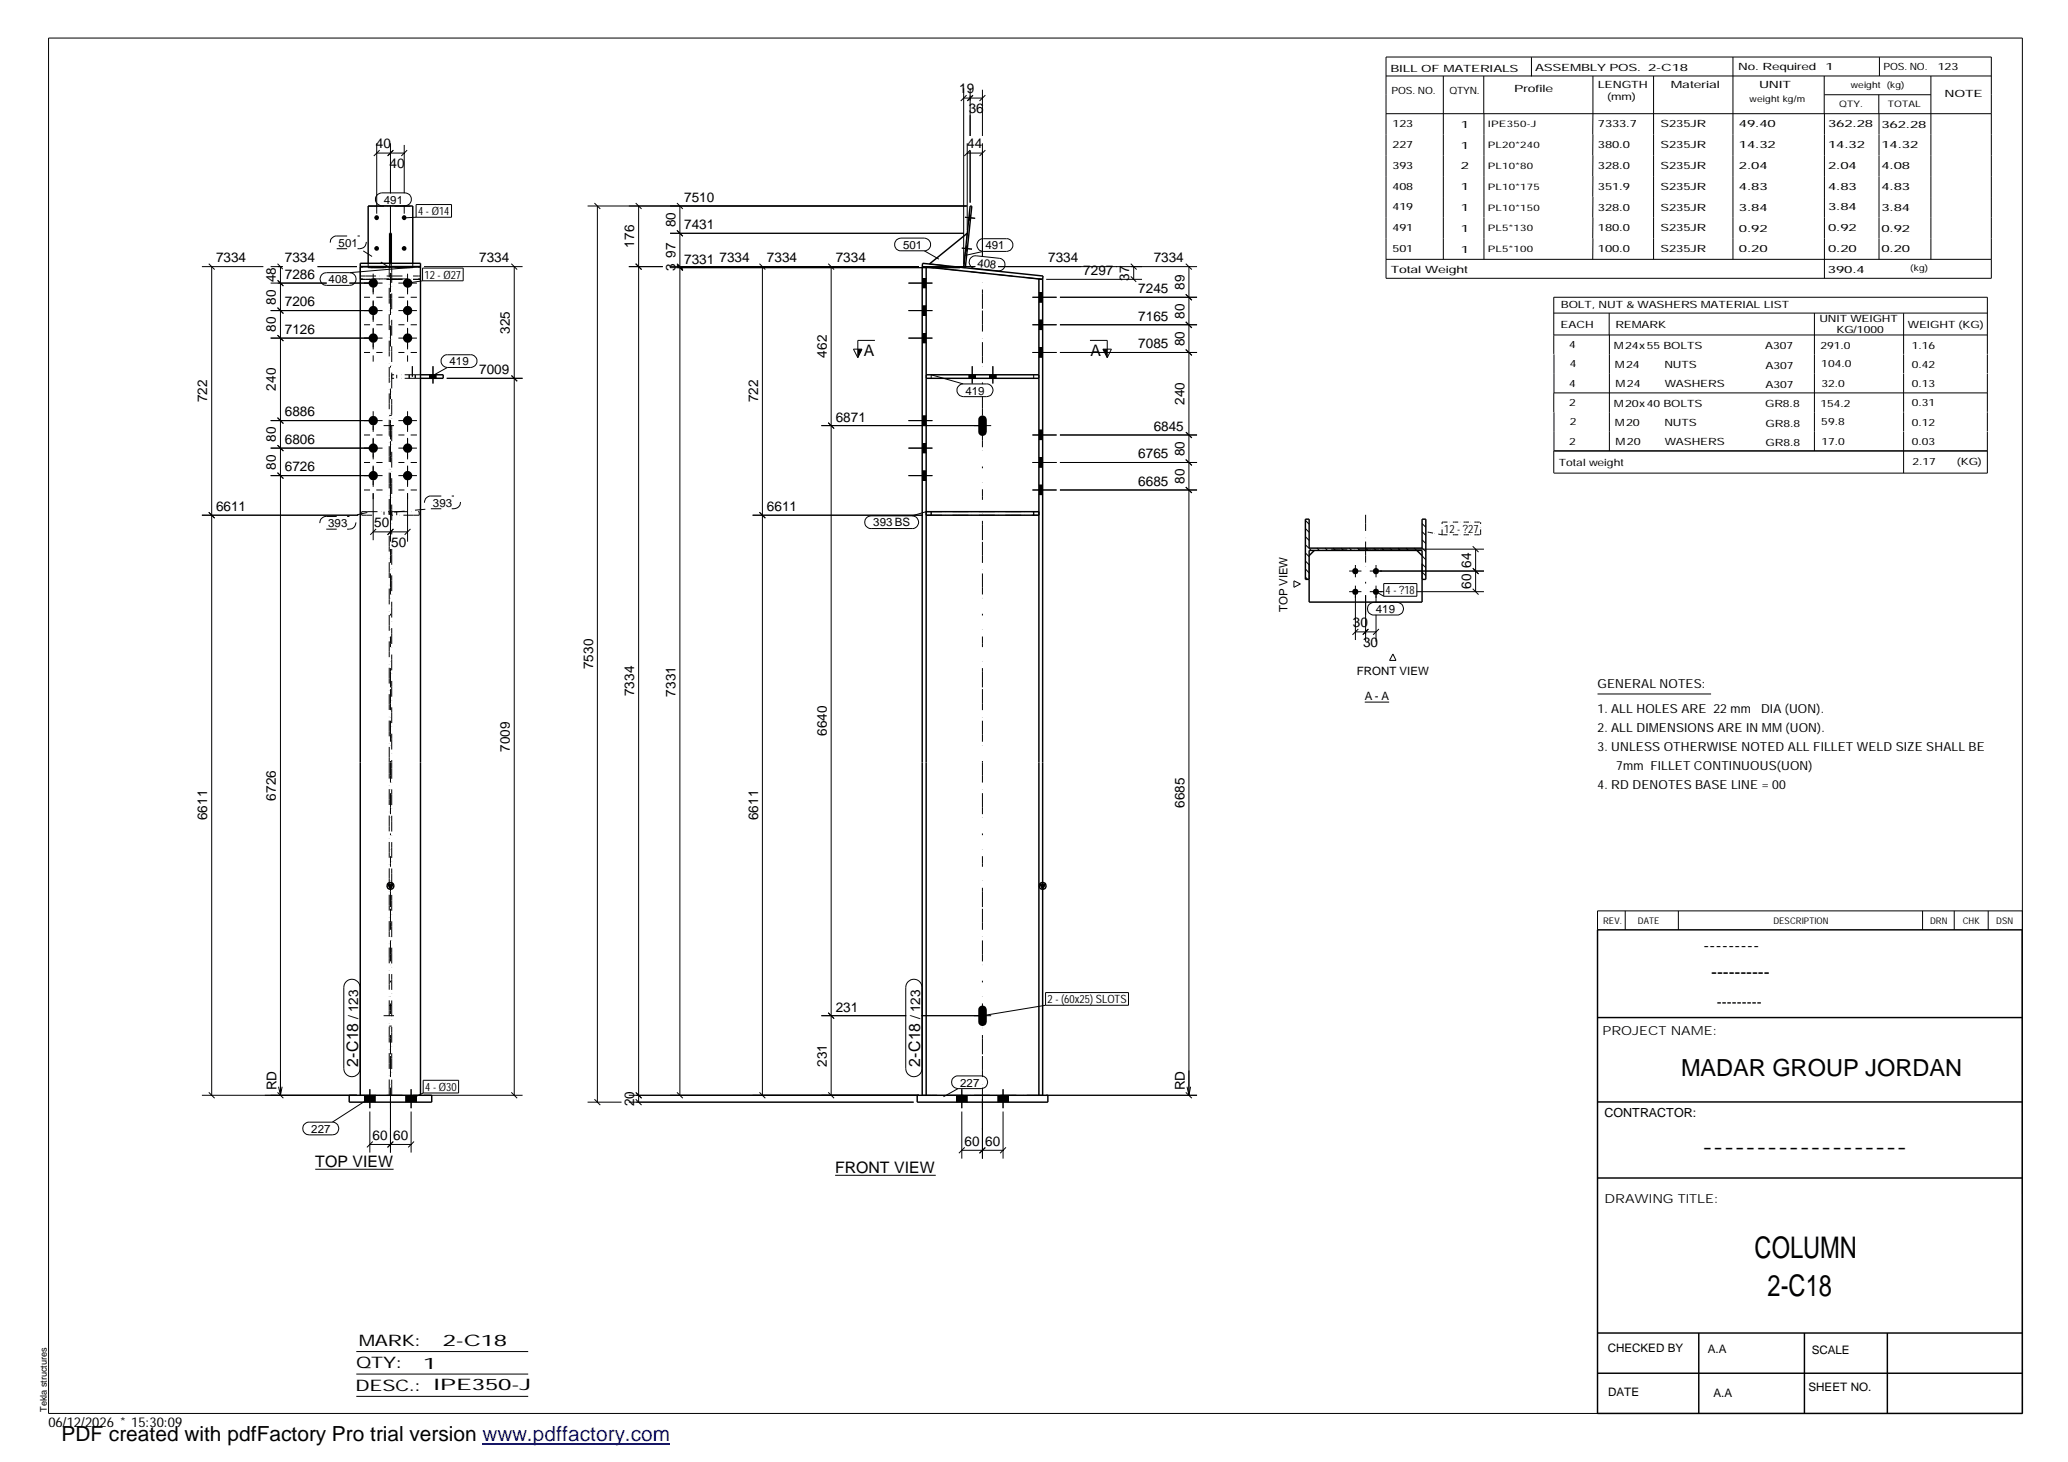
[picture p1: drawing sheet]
<svg xmlns="http://www.w3.org/2000/svg" width="420mm" height="297mm" viewBox="0 0 420 297" stroke-linecap="round" stroke-linejoin="round" font-family="sans-serif">
<g fill="none" stroke="#000" stroke-width=".2">
<path d="M9.9 7.7h401v279.5h-401zM195.8 19.9h3.8M195.8 17.9v35.8M196.4 19.3l-1.2 1.2M197.1 17.9v9.7M197.7 19.3l-1.2 1.2M199.6 18.2v9.4M200.2 19.3l-1.2 1.2M281.6 11.6h123v44.9h-123zM281.6 15.4h123M293.2 15.4v37.3M301.5 15.4v7.7"/>
<path d="M311.1 11.6v3.9M323.6 15.4v16.2M336 15.4v37.3M352.1 11.6v41.1M370.6 15.4v7.7M370.7 19.2h21.6M381.7 19.2v3.9M381.8 11.6v3.8M392.3 15.4v37.3M76.5 29.1v14.3M76.5 31.1h5.6M76.7 39.6l.9-.4h4.7a1.31 1.31 0 0 1 1.3 1.3 1.31 1.31 0 0 1-1.3 1.3h-4.7a1.31 1.31 0 0 1-1.2-.8 1.31 1.31 0 0 1 .3-1.4z"/>
<path d="M77.1 30.5l-1.2 1.2M79.3 29.1v10.2M79.8 30.6l-1.1 1.1M79.9 30.6l-1.1 1M82.1 29.4v9.9M82.7 30.5l-1.2 1.2M196.5 31.1h3.1M196.5 29.1v17.6M197.1 30.6v10.6M197.1 30.5l-1.2 1.2M199.6 29.1v23.1M200.2 30.5l-1.2 1.2"/>
<path d="M281.6 23.1h123M301.5 23.1v29.6M323.6 31.6v4.2M323.6 35.8v4.2M370.7 23.1v33.4M381.8 23.1v29.6M41 54.2h12.5M42.4 53.6l1.2 1.2M43 54.2v168.3M55 57.5h11.4M55 54.2h2.4M56.4 56.9l1.2 1.2-1.2-1.1"/>
<path d="M56.4 53.6l1 1.1M57 54.2v168.3M64.5 54.2h8M65.4 55.8l.4-.3 .5-.1h4.7a1.29 1.29 0 0 1 1.3 1.3 1.29 1.29 0 0 1-1.3 1.3h-4.7a1.31 1.31 0 0 1-1.1-.8 1.31 1.31 0 0 1 .2-1.4zM71 57.5h6.7M75.8 55.6v4.2M76.5 44.1v.3M76.5 50.4v.2M79.3 41.7v11.8M80.9 57.5h3.8M82.1 41.7v1.7M82.1 44.1v.3"/>
<path d="M82.1 50.4v.2M82.8 55.6v4.2M84.5 41.6h7.2v2.5h-7.2zM84.5 44.1l-2.4 .2M85.4 54.2l-14.4 1.2M85.9 54.5h8.2v2.6h-8.2zM85.9 57.1l-3.1 .4M86.1 54.2h20.1M103.9 53.6l1.2 1.2M104.5 54.2v168.3M119.4 41.9h77M120.8 41.3l1.2 1.1"/>
<path d="M121.4 41.9v182M127.8 54.2h6.9M129.2 53.6l1.1 1.2M129.2 41.3l1.1 1.1M129.8 41.9v182M136.1 54.2h50.6M136.1 54.4h59M136.1 47.4h59.7M137.5 53.8l1.2 1.2-1.1-1.2M137.5 53.6l1.2 1.2M137.5 46.8l1.2 1.2M137.5 41.3l1.2 1.1"/>
<path d="M138.1 41.9v180.6M154.3 53.6l1.2 1.2M154.9 54.2v168.3M168.3 53.6l1.2 1.2M168.9 54.2v168.3M182.1 48.8l.9-.4h4.8a1.29 1.29 0 0 1 1.3 1.3 1.29 1.29 0 0 1-1.3 1.3h-4.8a1.3 1.3 0 0 1-1.1-.8 1.3 1.3 0 0 1 .2-1.4zM184.6 57.5h4.8M187.4 58.4h.8M187.4 56.6h.8M187.8 51l3 1.6M188.1 54.2h10.1M195.4 50.4l2.1 .2"/>
<path d="M196 44.1l2.1 .3M196.1 51h.4M196.3 50h.3M196.8 44.7h.3M196.9 43.8h.4M197.2 52.4l.4-.3 .7-.1 4.7 .5a1.28 1.28 0 0 1 1.2 1.4 1.28 1.28 0 0 1-1.4 1.1l-4.7-.4a1.33 1.33 0 0 1-.9-2.2zM198.8 48.9l.7-.4h5a1.29 1.29 0 0 1 1.3 1.3 1.29 1.29 0 0 1-1.3 1.3h-4.7a1.31 1.31 0 0 1-1.2-.8 1.31 1.31 0 0 1 .2-1.4zM199.6 54.6v.2M199.8 51.1l-3.7 .8M202.8 54.2h40.4M211.1 59.5h.7M212.6 56.8h19.4"/>
<path d="M229.7 56.2l1.1 1.1M229.7 53.6l1.2 1.2M230.3 54.2v2.6M240.9 59.8l1.2 1.2M240.9 53.6l1.2 1.2M241.6 54.2v168.3M281.6 52.7h123M323.6 40v8.5M323.6 48.5v4.2M55 63.1h22.7M55 68.7h22.7M56.4 68.1l1.2 1.2"/>
<path d="M56.4 62.5l1.2 1.2M74 60.4h1.2M74 66h1.2M74 71.6h1.2M75.8 61v4.4M75.8 66.6v4.4M75.8 72.2v1.3M76.5 60.4h1.2M76.5 66h1.2M76.5 71.6h1.2M80.9 60.4h1.3M80.9 66h1.3"/>
<path d="M80.9 71.6h1.3M80.9 63.1h3.8M80.9 68.7h3.8M82.8 61v4.4M82.8 66.6v4.4M82.8 72.2v1.3M83.4 60.4h1.3M83.4 66h1.3M83.4 71.6h1.3M87.3 76.1v.8M88 74.4v3.5M88.6 76.1v.8"/>
<path d="M90.2 72.3l.4-.2h5a1.29 1.29 0 0 1 1.3 1.3 1.29 1.29 0 0 1-1.3 1.3h-4.7a1.3 1.3 0 0 1-1.2-1 1.3 1.3 0 0 1 .5-1.4zM90.8 76.9h15.4M90.9 74.7l-3 1.6M103.9 76.3l1.2 1.2M173.4 70.9h1.7l-.8 1.8zM177.8 69.2h-3.5v3.5M184.6 63.1h4.8M184.6 68.7h4.8M187.4 64h.8M187.4 62.2h.8M187.4 69.6h.8M187.4 67.8h.8"/>
<path d="M189.2 76.1l6.5 1.9M195 78.2l.5-.2h4.9a1.29 1.29 0 0 1 1.4 1.3 1.29 1.29 0 0 1-1.4 1.3h-4.7a1.3 1.3 0 0 1-1.2-.9 1.3 1.3 0 0 1 .5-1.5zM196.9 76.1v.8M197.5 74.4v3.5M198.2 76.1v.8M201.1 76.1v.8M201.7 74.4v3.5M202.4 76.1v.8M209.8 60.4h4.9M209.8 66h4.9M209.8 71.6h4.9M211.1 61.4h.7"/>
<path d="M211.1 67h.7M211.1 65.1h.7M211.1 72.5h.7M211.1 70.6h.7M215.3 60.4h27.9M215.3 66h27.9M215.3 71.6h27.9M221.4 69.2h3.6v3.5M224.1 70.9h1.7l-.8 1.8zM240.9 71l1.2 1.2M240.9 65.4l1.2 1.2M315.7 71.9v-11.5h88.1v11.5"/>
<path d="M315.7 68.1h88.1M315.7 63.6h88.1M315.7 72v7.8M326.9 63.6v4.5M327 68.1v23.5M368.6 63.6v28M386.8 63.7v8.2M386.8 72v3.8M386.8 75.9v7.8M403.8 72v3.8M403.8 75.9v7.8M403.8 79.8l-88.1 .1v3.8"/>
<path d="M55 85.5h22.7M55 91h22.7M55 96.6h22.7M56.4 96l1.2 1.2M56.4 90.5l1.2 1.1M56.4 84.9l1.2 1.1M74 88.4h1.2M74 94h1.2M74 99.6h1.2M75.8 83.6v4.1M75.8 89v4.3M75.8 94.6v4.3"/>
<path d="M76.5 88.4h1.2M76.5 94h1.2M76.5 99.6h1.2M80.9 88.4h1.3M80.9 94h1.3M80.9 99.6h1.3M80.9 85.5h3.8M80.9 91h3.8M80.9 96.6h3.8M82.8 83.6v4.1M82.8 89v4.3M82.8 94.6v4.3"/>
<path d="M83.4 88.4h1.3M83.4 94h1.3M83.4 99.6h1.3M166.9 86.5h34.5M168.3 85.9l1.2 1.2M184.6 85.5h4.8M184.6 91h4.8M184.6 96.6h4.8M187.4 86.4h.8M187.4 84.5h.8M187.4 92h.8M187.4 90.1h.8"/>
<path d="M187.4 97.6h.8M187.4 95.7h.8M199.6 84.7v3.6M209.8 88.4h4.9M209.8 94h4.9M209.8 99.6h4.9M211.1 89.3h.7M211.1 87.4h.7M211.1 94.9h.7M211.1 93h.7M211.1 98.6h.7M215.3 88.4h27.9"/>
<path d="M215.3 94h27.9M215.3 99.6h27.9M240.9 99l1.2 1.1M240.9 93.4l1.2 1.2M240.9 87.8l1.2 1.2-1.1-1.1M315.7 91.6h88.1M315.7 83.8v7.8M315.8 91.6h88M386.8 83.8v3.8M386.8 87.7v8.4M403.8 83.8v3.8M403.8 87.7v8.4h-88.1v-4.5"/>
<path d="M41 104.7h31.8M42.4 104.1l1.2 1.2M75.8 100.2v9.6M75.8 108.1h7M76.4 107.5l-1.2 1.2M79.3 100.2v9.9M79.9 107.5l-1.2 1.2M82.8 100.2v9.9M83.4 107.5l-1.2 1.2M152.9 104.7h34.6M154.3 104.1l1.2 1.2M176.1 105.2l.9-.4h8.3a1.29 1.29 0 0 1 1.3 1.3 1.29 1.29 0 0 1-1.3 1.3h-8.3a1.28 1.28 0 0 1-1.2-.8 1.28 1.28 0 0 1 .3-1.4z"/>
<path d="M188.2 104l-2.9 .8M211.1 100.5h.7M262.9 118l1.3 .6-1.3 .7zM265.2 105.7l.8 .8M265.2 107.4l.8 .7M265.2 109l.8 .8M265.2 110.7l1.2 1.1M265.2 112.3l.8 .8M265.2 114l.8 .8M265.2 115.6l.8 .8M265.2 117.2l.5 .5M267.5 111.4l.6 .4"/>
<path d="M269.2 111.4l.5 .4M270.8 111.4l.6 .4M272.5 111.4l.5 .4M274.1 116h2.5M274.2 111.4l.4 .4M275.4 114.8v2.5M275.4 119v11M275.8 111.4l.5 .4M277.5 111.4l.4 .4M278.3 116h23.2M279.1 111.4l.5 .4M279.6 114.8v2.5"/>
<path d="M279.6 119v3.5M280.2 111.6h21.3M280.7 111.4l.5 .4M281.1 118.6h6.8v2.5h-6.8zM282.4 111.4l.5 .4M284 111.4l.5 .4M285.7 111.4l.5 .4M287.3 111.4l.5 .4M288.9 106.4l.8 .7M288.9 108l.8 .8M288.9 109.7l.8 .7M288.9 111.3l.8 .8"/>
<path d="M288.9 112.9l.8 .8M288.9 114.6l.8 .7M288.9 116.2l.8 .8M299.2 119.6l1.2 1.2M299.2 115.4l1.2 1.2M299.2 111l1.2 1.2M299.8 111.6v8.6M274.1 120.2h2.5M275.4 128.4h4.2M276 127.8l-1.2 1.2M277.5 120.9v9.5M278 127.8l-1.1 1.2"/>
<path d="M278 127.8l-1.1 1.1M278.2 122.8l.9-.4h4.7a1.29 1.29 0 0 1 1.4 1.3 1.29 1.29 0 0 1-1.4 1.3h-4.7a1.27 1.27 0 0 1-1.2-.8 1.27 1.27 0 0 1 .3-1.4zM278.3 120.2h2.9M279.6 124.9v5.5M279.6 120.2l1.5 .9M280.2 127.8l-1.2 1.2M283 132.9l.6 1.3h-1.3zM287.8 120.2h13.7M277.3 142.6h4.9M324.6 141h23M70.4 199.4a1.65 1.65 0 0 1 1.7-.3 1.65 1.65 0 0 1 1.1 1.5v16.5a1.65 1.65 0 0 1-1.7 1.7 1.65 1.65 0 0 1-1.7-1.7v-16.5l.2-.6zM184.5 199.4a1.65 1.65 0 0 1 1.8-.3 1.65 1.65 0 0 1 1 1.5v16.5a1.65 1.65 0 0 1-1.6 1.7 1.65 1.65 0 0 1-1.7-1.7v-16.5l.1-.6z"/>
<path d="M330.2 185.1v3.8M341 185.1v3.8M390.6 185.1v3.8M397 185.1v3.8M403.9 185.1v3.8M410.9 185.1h-86.3v3.8M86 219.5h7.2v2.6h-7.2zM166.9 206.4h17.2M168.3 205.8l1.2 1.2M187.2 206.4h14.2M193.7 219l.7-.4h4.9a1.29 1.29 0 0 1 1.4 1.3 1.29 1.29 0 0 1-1.4 1.3h-4.7a1.28 1.28 0 0 1-1.2-.8 1.28 1.28 0 0 1 .3-1.4zM199.6 204.6v3.5"/>
<path d="M212.4 201.7h16.9v2.5h-16.9zM212.4 204.2l-12.8 2.2M41 222.5h31.5M42.4 221.9l1.2 1.2M56.4 221.9l1.2 1.2M56.6 220.8l.4 1.7M57.3 220.8l-.3 1.7M61.7 228.5l.9-.5h4.9a1.29 1.29 0 0 1 1.3 1.3 1.29 1.29 0 0 1-1.3 1.3h-4.7a1.31 1.31 0 0 1-1.1-2.1zM64.1 237.6h15.9M74.1 222.5v1.4M74.3 223.6l-6.8 4.4M75.1 221.3v3.9"/>
<path d="M75.1 225.8v8.4M75.1 232.5h8.4M75.7 231.9l-1.2 1.2M76.2 222.5v1.4M79.3 223.3v10.9M79.9 231.9l-1.2 1.2 1.1-1.1M82.5 222.5v1.4M83.5 221.3v3.9M83.5 225.8v8.4M84.1 231.9l-1.2 1.2M84.6 222.5v1.4M86 222.1l-2.5 1.2"/>
<path d="M86.1 222.5h20.1M103.9 221.9l1.2 1.2M119.4 223.9h6.9M120.8 223.3l1.2 1.2M127.8 223.9h57.8M127.8 222.5h58.9M129.2 223.3l1.1 1.2M129.2 221.9l1.1 1.2M137.5 221.9l1.2 1.2M154.3 221.9l1.2 1.2M168.3 221.9l1.2 1.2M169.7 238.8h20.4"/>
<path d="M194.4 222.5v1.4M194.6 221.2l-2.9 1.6M195.4 221.3v3.9M195.4 225.8v9.6M195.4 233.7h8.4M196 233.1l-1.2 1.2M196.5 222.5v1.4M199.6 223.3v12.1M200.2 233.1l-1.2 1.2 1.2-1.1M202.8 222.5v1.4M203.8 221.3v3.9M203.8 225.8v9.6"/>
<path d="M204.4 233.1l-1.2 1.2M204.9 222.5v1.4M212.6 222.5h30.6M240.9 221.9l1.2 1.2M241.2 220.8l.4 1.7M241.9 220.8l-.3 1.7M72.4 274.6h34.9M72.4 279.2h34.9M72.4 283.7h34.9"/>
</g>
<g fill="#000">
<path d="M174.3 70.9h.8l-.8 1.8zM224.1 70.9h.9v1.8zM78.8 179.6h1.1l-.6 1zM211.3 179.6h1.1l-.6 1z"/>
<path d="M187.4 56.6h.8v1.8h-.8z" fill-rule="evenodd"/>
<path d="M187.4 56.6h.8v1.8h-.8z" fill-rule="evenodd"/>
<path d="M196.3 50h.3l-.1 1h-.4z" fill-rule="evenodd"/>
<path d="M196.3 50h.3l-.1 1h-.4z" fill-rule="evenodd"/>
<path d="M196.9 43.8h.4l-.2 .9h-.3z" fill-rule="evenodd"/>
<path d="M196.9 43.8h.4l-.2 .9h-.3z" fill-rule="evenodd"/>
<path d="M87.3 76.1h1.3v.8h-1.3z" fill-rule="evenodd"/>
<path d="M87.3 76.1h1.3v.8h-1.3z" fill-rule="evenodd"/>
<path d="M187.4 62.2h.8v1.8h-.8z" fill-rule="evenodd"/>
<path d="M187.4 62.2h.8v1.8h-.8z" fill-rule="evenodd"/>
<path d="M187.4 67.8h.8v1.8h-.8z" fill-rule="evenodd"/>
<path d="M187.4 67.8h.8v1.8h-.8z" fill-rule="evenodd"/>
<path d="M196.9 76.1h1.3v.8h-1.3z" fill-rule="evenodd"/>
<path d="M196.9 76.1h1.3v.8h-1.3z" fill-rule="evenodd"/>
<path d="M201.1 76.1h1.3v.8h-1.3z" fill-rule="evenodd"/>
<path d="M201.1 76.1h1.3v.8h-1.3z" fill-rule="evenodd"/>
<path d="M211.1 59.5h.7v1.9h-.7z" fill-rule="evenodd"/>
<path d="M211.1 59.5h.7v1.9h-.7z" fill-rule="evenodd"/>
<path d="M211.1 65.1h.7v1.9h-.7z" fill-rule="evenodd"/>
<path d="M211.1 65.1h.7v1.9h-.7z" fill-rule="evenodd"/>
<path d="M211.1 70.6h.7v1.9h-.7z" fill-rule="evenodd"/>
<path d="M211.1 70.6h.7v1.9h-.7z" fill-rule="evenodd"/>
<path d="M187.4 84.5h.8v1.9h-.8z" fill-rule="evenodd"/>
<path d="M187.4 84.5h.8v1.9h-.8z" fill-rule="evenodd"/>
<path d="M187.4 90.1h.8v1.9h-.8z" fill-rule="evenodd"/>
<path d="M187.4 90.1h.8v1.9h-.8z" fill-rule="evenodd"/>
<path d="M187.4 95.7h.8v1.9h-.8z" fill-rule="evenodd"/>
<path d="M187.4 95.7h.8v1.9h-.8z" fill-rule="evenodd"/>
<path d="M199 84.7a.88 .88 0 0 1 1-.2 .88 .88 0 0 1 .5 .8v2.4a.87 .87 0 0 1-.9 .9 .87 .87 0 0 1-.8-.9v-2.4z" fill-rule="evenodd"/>
<path d="M211.1 87.4h.7v1.9h-.7z" fill-rule="evenodd"/>
<path d="M211.1 87.4h.7v1.9h-.7z" fill-rule="evenodd"/>
<path d="M211.1 93h.7v1.9h-.7z" fill-rule="evenodd"/>
<path d="M211.1 93h.7v1.9h-.7z" fill-rule="evenodd"/>
<path d="M211.1 98.6h.7v1.9h-.7z" fill-rule="evenodd"/>
<path d="M211.1 98.6h.7v1.9h-.7z" fill-rule="evenodd"/>
<path d="M199 204.5a.88 .88 0 0 1 1-.1 .88 .88 0 0 1 .5 .8v2.4a.87 .87 0 0 1-.9 .9 .87 .87 0 0 1-.8-.9v-2.4z" fill-rule="evenodd"/>
<path d="M74.1 222.5h2.1v1.4h-2.1z" fill-rule="evenodd"/>
<path d="M74.1 222.5h2.1v1.4h-2.1z" fill-rule="evenodd"/>
<path d="M82.5 222.5h2.1v1.4h-2.1z" fill-rule="evenodd"/>
<path d="M82.5 222.5h2.1v1.4h-2.1z" fill-rule="evenodd"/>
<path d="M194.4 222.5h2.1v1.4h-2.1z" fill-rule="evenodd"/>
<path d="M194.4 222.5h2.1v1.4h-2.1z" fill-rule="evenodd"/>
<path d="M202.8 222.5h2.1v1.4h-2.1z" fill-rule="evenodd"/>
<path d="M202.8 222.5h2.1v1.4h-2.1z" fill-rule="evenodd"/>
<circle cx="75.8" cy="57.5" r=".94"/>
<circle cx="76.5" cy="44.2" r=".49"/>
<circle cx="76.5" cy="50.5" r=".49"/>
<circle cx="82.1" cy="44.2" r=".49"/>
<circle cx="82.1" cy="50.5" r=".49"/>
<circle cx="82.8" cy="57.5" r=".94"/>
<circle cx="75.8" cy="63.1" r=".94"/>
<circle cx="75.8" cy="68.7" r=".95"/>
<circle cx="82.8" cy="63.1" r=".94"/>
<circle cx="82.8" cy="68.7" r=".95"/>
<circle cx="75.8" cy="85.5" r=".95"/>
<circle cx="75.8" cy="91.1" r=".94"/>
<circle cx="75.8" cy="96.6" r=".94"/>
<circle cx="82.8" cy="85.5" r=".95"/>
<circle cx="82.8" cy="96.6" r=".94"/>
<circle cx="82.8" cy="91.1" r=".94"/>
<circle cx="275.4" cy="116" r=".62"/>
<circle cx="279.6" cy="116" r=".62"/>
<circle cx="275.4" cy="120.2" r=".62"/>
<circle cx="279.6" cy="120.2" r=".62"/>
</g>
<g fill="none" stroke="#000" stroke-width=".3">
<path d="M73.2 54.2h12.2M74.8 53.5v-11.6h9.1v11.6M79.2 53.5v-6.1h.3v6.1M187.4 54.2l24.4 2.6M187.4 54.2v168.3M187.4 54.2l.1-.7 24.4 2.6-.1 .7M188.2 54.3v168.2M195.8 54.4l1.3-12.5h.3l-1.3 12.5M196.5 47.4l-7.7 6.2M211.8 56.8l-.7-.1v165.8M211.8 56.8v165.7M85.4 76.1h4.6v.8h-4.6"/>
<path d="M188.2 76.1h22.9M188.2 76.9h22.9M188.2 104h22.9M188.2 104.7h22.9M266 117.7h-.8v-12.2h.8v5.9h22.9v-5.9h.8v12.2h-.8M266 111.8h22.9v10.5h-22.9zM267 111.8l-1 1.1M287.9 111.8l1 1.1M78.8 179.6h1.1l-.6 1zM211.3 179.6h1.1l-.6 1zM324.6 188.9h86.2l.1 98.3h-86.3zM324.6 206.7h86.3"/>
<path d="M71 222.5h16.7v1.4h-16.7zM73.2 222.5v-169h12.2v169M186.4 222.5h26.5v1.4h-26.5zM324.6 239.3h86.3M324.6 223.9h86.3M324.6 270.8h86.3M324.6 279h86.3M345.1 270.8v16.4M366.6 270.8v16.4M383.5 270.8v16.4"/>
<circle cx="79.3" cy="180" r=".7"/>
<circle cx="211.9" cy="180" r=".69"/>
</g>
<g fill="none" stroke="#000" stroke-width=".2" stroke-dasharray="1.1 0 2.1 .7 0 1.4" stroke-linecap="butt">
<path d="M73.2 56.8h12.2M73.2 54.2v2.6M73.2 56.1h12.2M74.8 54.4h9.1M74.8 41.9h9.1M74.8 53.5v.9M79.1 54.3h-5.9M79.1 56.7h-5.9M79.2 54.4h.3M79.2 53.6h.3M79.2 53.5v.9M79.5 53.5v.9"/>
<path d="M79.6 54.3v54.3M79.6 56.7h5.8M79.6 54.3h5.8M83.9 53.5v.9M83.9 54.4h-9.1M85.4 54.2v2.6M188.8 53.6l7 .8M195.8 54.4h.3M195.8 54.4l.7-7M211.1 56.7l-22.9-2.4M79.6 76.1v.8M80.6 76.1v.8"/>
<path d="M85.4 76.1h-5.8M85.4 76.9h-5.8M188.2 76.1v.8M189.2 76.9v-.8M210 76.9v-.8M211.1 76.1v.8M73.5 104.7v-.7M73.5 104h5.6M75.6 104.7h-2.1M78 104v.6M79.1 104.6v-50.3M79.1 104v.6"/>
<path d="M79.6 111.5v43.5M79.6 104h5.6M79.6 104.7v-.7M80.6 104v.7M85.2 104v.7M85.2 104.7h-5.6M188.2 104.7h22.9M188.2 104h22.9M188.2 104.7v-.7M189.2 104.7v-.7M210 104.7v-.7M211.1 104.7v-.7"/>
<path d="M211.1 104v.7M266 117.7v-4.8M287.9 111.8h-20.9M288.9 117.7v-4.8M79.1 155v-47.4M79.6 155v67.5M73.2 222.5h12.2M79.1 222.5v-67.5M211.8 222.5h-24.4"/>
</g>
<path d="M199.6 52.2v-3.7M199.6 78v-23.4M79.3 108.6v-1M79.3 104.6v-56.1M277.5 118.6v-14M284.4 111.6h-13.9M79.3 155v-43.5M199.6 155v-74.5M79.3 229.5v-74.5M199.6 229.5v-74.5" fill="none" stroke="#000" stroke-width=".2" stroke-dasharray=".4 3.2 0 .7 1.4 0 2.8 .7 0 1.4 1.4 0 2.8" stroke-linecap="butt"/>
<g fill="none" stroke="#000" stroke-width=".2" stroke-dasharray="2.1 2.1" stroke-linecap="butt">
<path d="M68.4 50.5h4.7M68.4 47.9h4.7M68.4 47.9a1.29 1.29 0 0 0-1.3 1.3 1.29 1.29 0 0 0 1.3 1.3M73.1 50.5a1.29 1.29 0 0 0 1.3-1.3 1.29 1.29 0 0 0-1.3-1.3M79.2 54.4l-6.1-3.9M83.1 76.1v.8M83.8 74.4v3.5M84.4 76.1v.8M77.9 86.5h2.8M79.1 84.4h.5M79.1 88.6h.5M66.3 107.5h4.7"/>
<path d="M66.3 104.9h4.7M66.3 104.9a1.29 1.29 0 0 0-1.3 1.3 1.29 1.29 0 0 0 1.3 1.3M71 107.5a1.29 1.29 0 0 0 1.3-1.3 1.29 1.29 0 0 0-1.3-1.3M74.6 104.1l-3.6 .8M80.1 104l7.4-.6M87.5 103.4h4.7M87.5 100.8h4.7M87.5 100.8a1.29 1.29 0 0 0-1.3 1.3 1.29 1.29 0 0 0 1.3 1.3M92.2 103.4a1.29 1.29 0 0 0 1.4-1.3 1.29 1.29 0 0 0-1.4-1.3M77.9 206.4h2.8M79.1 204.3h.5M79.1 208.5h.5"/>
</g>
<path d="M290.1 108.1l2.9 .6M293 108.7h7.8M293 106.1h7.8M293 108.7v-2.6M300.8 108.7v-2.6" fill="none" stroke="#000" stroke-width=".2" stroke-dasharray=".4 0 .7 .4 0 .7" stroke-linecap="butt"/>
<path d="M98 293.3h38.2" fill="none" stroke="#00f" stroke-width=".3"/>
<g font-size="6.1">
<text x="356.5" y="255.5">COLUMN</text>
<text x="359.1" y="263.3">2-C18</text>
</g>
<text font-size="4.8" x="341.5" y="218.6">MADAR GROUP JORDAN</text>
<text font-size="4.2" x="12.5" y="292.7">PDF created with pdfFactory Pro trial version www.pdffactory.com</text>
<g font-size="3.6">
<text x="346.1" y="193.2">---------</text>
<text x="347.7" y="198.6">----------</text>
<text x="345.8" y="234.2">-------------------</text>
</g>
<g font-size="3.2">
<text x="175.5" y="72.3">A</text>
<text x="221.6" y="72.3">A</text>
<text x="72.8" y="216.7" transform="rotate(-90 72.8 216.7)">2-C18</text>
<text x="186.9" y="216.7" transform="rotate(-90 186.9 216.7)">2-C18</text>
<text x="64.1" y="237.1">TOP VIEW</text>
<text x="169.7" y="238.2">FRONT VIEW</text>
<text x="72.9" y="273.5">MARK:</text>
<text x="90" y="273.5">2-C18</text>
<text x="72.4" y="278">QTY:</text>
<text x="86" y="278.1">1</text>
<text x="72.2" y="282.6">DESC.:</text>
<text x="88.1" y="282.4">IPE350-J</text>
</g>
<text font-size="3" x="348.8" y="204.5">---------</text>
<g font-size="2.8">
<text x="194.9" y="19">19</text>
<text x="196.8" y="23">36</text>
<text x="76.4" y="30.2">40</text>
<text x="79.2" y="34.1">40</text>
<text x="196.5" y="30.2">44</text>
<text x="139" y="41">7510</text>
<text x="137.2" y="46.2" transform="rotate(-90 137.2 46.2)">80</text>
<text x="139" y="46.6">7431</text>
<text x="43.9" y="53.3">7334</text>
<text x="57.9" y="53.3">7334</text>
<text x="97.4" y="53.3">7334</text>
<text x="128.9" y="50.4" transform="rotate(-90 128.9 50.4)">176</text>
<text x="137.2" y="52.4" transform="rotate(-90 137.2 52.4)">97</text>
<text x="139" y="53.5">7331</text>
<text x="146.2" y="53.3">7334</text>
<text x="155.8" y="53.3">7334</text>
<text x="169.8" y="53.3">7334</text>
<text x="213" y="53.3">7334</text>
<text x="234.4" y="53.3">7334</text>
<text x="56" y="57.4" transform="rotate(-90 56 57.4)">48</text>
<text x="57.9" y="56.7">7286</text>
<text x="137.2" y="55.1" transform="rotate(-90 137.2 55.1)">3</text>
<text x="220.1" y="55.9">7297</text>
<text x="229.4" y="57" transform="rotate(-90 229.4 57)">37</text>
<text x="231.3" y="59.6">7245</text>
<text x="240.6" y="58.9" transform="rotate(-90 240.6 58.9)">89</text>
<text x="56" y="61.9" transform="rotate(-90 56 61.9)">80</text>
<text x="57.9" y="62.3">7206</text>
<text x="231.3" y="65.2">7165</text>
<text x="240.6" y="64.8" transform="rotate(-90 240.6 64.8)">80</text>
<text x="56" y="67.5" transform="rotate(-90 56 67.5)">80</text>
<text x="57.9" y="67.8">7126</text>
<text x="103.6" y="67.8" transform="rotate(-90 103.6 67.8)">325</text>
<text x="231.3" y="70.8">7085</text>
<text x="240.6" y="70.3" transform="rotate(-90 240.6 70.3)">80</text>
<text x="97.4" y="76">7009</text>
<text x="168" y="72.7" transform="rotate(-90 168 72.7)">462</text>
<text x="42.1" y="81.8" transform="rotate(-90 42.1 81.8)">722</text>
<text x="56" y="79.4" transform="rotate(-90 56 79.4)">240</text>
<text x="154" y="81.8" transform="rotate(-90 154 81.8)">722</text>
<text x="240.6" y="82.3" transform="rotate(-90 240.6 82.3)">240</text>
<text x="56" y="89.8" transform="rotate(-90 56 89.8)">80</text>
<text x="57.9" y="84.6">6886</text>
<text x="169.8" y="85.7">6871</text>
<text x="234.4" y="87.5">6845</text>
<text x="56" y="95.4" transform="rotate(-90 56 95.4)">80</text>
<text x="57.9" y="95.8">6726</text>
<text x="57.9" y="90.2">6806</text>
<text x="231.3" y="93.1">6765</text>
<text x="240.6" y="92.7" transform="rotate(-90 240.6 92.7)">80</text>
<text x="231.3" y="98.7">6685</text>
<text x="240.6" y="98.3" transform="rotate(-90 240.6 98.3)">80</text>
<text x="43.9" y="103.8">6611</text>
<text x="76" y="107.1">50</text>
<text x="155.8" y="103.8">6611</text>
<text x="79.5" y="111.1">50</text>
<text x="298.9" y="119.7" transform="rotate(-90 298.9 119.7)">60</text>
<text x="298.9" y="115.4" transform="rotate(-90 298.9 115.4)">64</text>
<text x="274.9" y="127.4">30</text>
<text x="276.9" y="131.4">30</text>
<text x="120.5" y="136" transform="rotate(-90 120.5 136)">7530</text>
<text x="128.9" y="141.5" transform="rotate(-90 128.9 141.5)">7334</text>
<text x="137.2" y="141.5" transform="rotate(-90 137.2 141.5)">7331</text>
<text x="168" y="149.5" transform="rotate(-90 168 149.5)">6640</text>
<text x="103.6" y="152.8" transform="rotate(-90 103.6 152.8)">7009</text>
<text x="42.1" y="166.7" transform="rotate(-90 42.1 166.7)">6611</text>
<text x="56" y="162.7" transform="rotate(-90 56 162.7)">6726</text>
<text x="154" y="166.7" transform="rotate(-90 154 166.7)">6611</text>
<text x="240.6" y="164.2" transform="rotate(-90 240.6 164.2)">6685</text>
<text x="72.8" y="207.1" transform="rotate(-90 72.8 207.1)">/ 123</text>
<text x="169.8" y="205.6">231</text>
<text x="186.9" y="207.1" transform="rotate(-90 186.9 207.1)">/ 123</text>
<text x="56.2" y="221.5" transform="rotate(-90 56.2 221.5)">RD</text>
<text x="168" y="216.8" transform="rotate(-90 168 216.8)">231</text>
<text x="240.7" y="221.5" transform="rotate(-90 240.7 221.5)">RD</text>
<text x="128.9" y="224.8" transform="rotate(-90 128.9 224.8)">20</text>
<text x="75.7" y="231.6">60</text>
<text x="79.9" y="231.6">60</text>
<text x="196" y="232.8">60</text>
<text x="200.2" y="232.8">60</text>
<text x="9.8" y="290">06/12/2026 * 15:30:09</text>
</g>
<g font-size="2.5">
<text x="324.6" y="139.9">GENERAL NOTES:</text>
<text x="324.6" y="148.7">2. ALL DIMENSIONS ARE IN MM (UON).</text>
<text x="324.6" y="144.9">1. ALL HOLES ARE 22 mm</text>
<text x="357.8" y="144.9">DIA (UON).</text>
<text x="324.6" y="152.5">3. UNLESS OTHERWISE NOTED ALL FILLET WELD SIZE SHALL BE</text>
<text x="324.6" y="160.2">4. RD DENOTES BASE LINE = 00</text>
<text x="328.4" y="156.4">7mm FILLET CONTINUOUS(UON)</text>
<text x="325.6" y="210.3">PROJECT NAME:</text>
<text x="326" y="226.9">CONTRACTOR:</text>
<text x="326" y="244.4">DRAWING TITLE:</text>
</g>
<g font-size="2.4">
<text x="326.7" y="274.7">CHECKED BY</text>
<text x="347" y="275">A.A</text>
<text x="368.1" y="275.1">SCALE</text>
<text x="326.7" y="283.6">DATE</text>
<text x="348.1" y="283.9">A.A</text>
<text x="367.5" y="282.6">SHEET NO.</text>
</g>
<g font-size="2.3">
<text x="78" y="41.4">491</text>
<text x="85" y="43.7">4 - Ø14</text>
<text x="68.8" y="50.1">501</text>
<text x="183.5" y="50.6">501</text>
<text x="200.2" y="50.7">491</text>
<text x="66.8" y="57.6">408</text>
<text x="86.3" y="56.6">12 - Ø27</text>
<text x="198.5" y="54.2" transform="rotate(6 198.5 54.2)">408</text>
<text x="91.3" y="74.2">419</text>
<text x="196.1" y="80.2">419</text>
<text x="66.7" y="107.1">393</text>
<text x="88" y="102.9">393</text>
<text x="177.4" y="107">393 BS</text>
<text x="293.4" y="108.2">12 - ?27</text>
<text x="261.6" y="124.4" transform="rotate(-90 261.6 124.4)">TOP VIEW</text>
<text x="279.5" y="124.6">419</text>
<text x="281.5" y="120.7">4 - ?18</text>
<text x="275.7" y="137.2">FRONT VIEW</text>
<text x="277.3" y="142.1">A - A</text>
<text x="212.9" y="203.8">2 - (60x25) SLOTS</text>
<text x="86.4" y="221.6">4 - Ø30</text>
<text x="195.1" y="220.8">227</text>
<text x="63.2" y="230.2">227</text>
</g>
<g font-size="2">
<text x="282.5" y="14.6">BILL OF MATERIALS</text>
<text x="311.9" y="14.4">ASSEMBLY POS.</text>
<text x="324.6" y="17.9">LENGTH</text>
<text x="334.9" y="14.4">2-C18</text>
<text x="339.5" y="17.9">Material</text>
<text x="353.1" y="14.2">No. Required</text>
<text x="357.4" y="17.9">UNIT</text>
<text x="370.9" y="14.2">1</text>
<text x="382.7" y="14.2">POS. NO.</text>
<text x="393.7" y="14.3">123</text>
<text x="282.7" y="19.1">POS. NO.</text>
<text x="294.5" y="19">QTYN.</text>
<text x="307.6" y="18.7">Profile</text>
<text x="326.5" y="20.4">(mm)</text>
<text x="395.1" y="19.6">NOTE</text>
<text x="282.9" y="25.8">123</text>
<text x="296.8" y="26">1</text>
<text x="324.7" y="25.9">7333.7</text>
<text x="337.4" y="25.9">S235JR</text>
<text x="353.3" y="25.9">49.40</text>
<text x="371.4" y="25.9">362.28</text>
<text x="382.3" y="25.9">362.28</text>
<text x="282.9" y="30">227</text>
<text x="282.9" y="34.3">393</text>
<text x="296.8" y="30.2">1</text>
<text x="296.8" y="34.4">2</text>
<text x="324.7" y="30.1">380.0</text>
<text x="324.7" y="34.4">328.0</text>
<text x="337.4" y="30.1">S235JR</text>
<text x="337.4" y="34.3">S235JR</text>
<text x="353.3" y="30.1">14.32</text>
<text x="353.3" y="34.4">2.04</text>
<text x="371.4" y="30.1">14.32</text>
<text x="371.4" y="34.3">2.04</text>
<text x="382.3" y="30.2">14.32</text>
<text x="382.3" y="34.4">4.08</text>
<text x="282.9" y="38.5">408</text>
<text x="296.8" y="38.6">1</text>
<text x="324.7" y="38.6">351.9</text>
<text x="337.4" y="38.6">S235JR</text>
<text x="353.3" y="38.6">4.83</text>
<text x="371.4" y="38.6">4.83</text>
<text x="382.3" y="38.6">4.83</text>
<text x="282.9" y="42.7">419</text>
<text x="282.9" y="46.9">491</text>
<text x="296.8" y="42.9">1</text>
<text x="296.8" y="47.1">1</text>
<text x="324.7" y="42.8">328.0</text>
<text x="324.7" y="47">180.0</text>
<text x="337.4" y="42.8">S235JR</text>
<text x="337.4" y="47">S235JR</text>
<text x="353.3" y="42.8">3.84</text>
<text x="353.3" y="47.1">0.92</text>
<text x="371.4" y="42.7">3.84</text>
<text x="371.4" y="47">0.92</text>
<text x="382.3" y="42.9">3.84</text>
<text x="382.3" y="47.1">0.92</text>
<text x="282.9" y="51.2">501</text>
<text x="296.8" y="51.3">1</text>
<text x="324.7" y="51.3">100.0</text>
<text x="337.4" y="51.2">S235JR</text>
<text x="353.3" y="51.3">0.20</text>
<text x="371.4" y="51.2">0.20</text>
<text x="382.3" y="51.3">0.20</text>
<text x="282.6" y="55.5">Total Weight</text>
<text x="371.4" y="55.4">390.4</text>
<text x="317.1" y="62.6">BOLT, NUT &amp; WASHERS MATERIAL LIST</text>
<text x="369.7" y="65.4">UNIT WEIGHT</text>
<text x="317.1" y="66.7">EACH</text>
<text x="318.8" y="70.8">4</text>
<text x="327.9" y="70.9">M24x55 BOLTS</text>
<text x="328.2" y="66.6">REMARK</text>
<text x="358.6" y="71">A307</text>
<text x="369.9" y="70.9">291.0</text>
<text x="373.1" y="67.6">KG/1000</text>
<text x="387.6" y="66.6">WEIGHT (KG)</text>
<text x="388.4" y="70.8">1.16</text>
<text x="318.9" y="74.6">4</text>
<text x="328.1" y="74.7">M24</text>
<text x="338.2" y="74.7">NUTS</text>
<text x="358.7" y="75">A307</text>
<text x="370" y="74.7">104.0</text>
<text x="388.4" y="74.7">0.42</text>
<text x="318.8" y="78.7">4</text>
<text x="318.8" y="82.6">2</text>
<text x="327.9" y="82.7">M20x40 BOLTS</text>
<text x="328.3" y="78.7">M24</text>
<text x="338.2" y="78.7">WASHERS</text>
<text x="358.6" y="82.7">GR8.8</text>
<text x="358.7" y="78.9">A307</text>
<text x="369.9" y="82.7">154.2</text>
<text x="370.1" y="78.6">32.0</text>
<text x="388.4" y="78.7">0.13</text>
<text x="388.4" y="82.6">0.31</text>
<text x="318.9" y="86.4">2</text>
<text x="328.1" y="86.5">M20</text>
<text x="338.2" y="86.5">NUTS</text>
<text x="358.7" y="86.7">GR8.8</text>
<text x="370" y="86.4">59.8</text>
<text x="388.4" y="86.5">0.12</text>
<text x="316.7" y="94.6">Total weight</text>
<text x="318.8" y="90.5">2</text>
<text x="328.3" y="90.5">M20</text>
<text x="338.2" y="90.5">WASHERS</text>
<text x="358.7" y="90.7">GR8.8</text>
<text x="370.1" y="90.3">17.0</text>
<text x="388.4" y="90.5">0.03</text>
<text x="388.6" y="94.5">2.17</text>
<text x="397.6" y="94.4">(KG)</text>
</g>
<g font-size="1.9">
<text x="325.7" y="187.8">REV.</text>
<text x="332.8" y="187.6">DATE</text>
<text x="360.3" y="187.7">DESCRIPTION</text>
<text x="392.1" y="187.6">DRN</text>
<text x="398.8" y="187.6">CHK</text>
<text x="405.6" y="187.7">DSN</text>
<text x="9.5" y="286.8" transform="rotate(-90 9.5 286.8)">Tekla structures</text>
</g>
<g font-size="1.8">
<text x="376" y="17.9">weight (kg)</text>
<text x="355.5" y="20.7">weight kg/m</text>
<text x="373.6" y="21.7">QTY.</text>
<text x="383.5" y="21.8">TOTAL</text>
<text x="302.3" y="25.9">IPE350-J</text>
<text x="302.3" y="30.1">PL20*240</text>
<text x="302.3" y="34.3">PL10*80</text>
<text x="302.3" y="38.6">PL10*175</text>
<text x="302.3" y="42.8">PL10*150</text>
<text x="302.3" y="47">PL5*130</text>
<text x="302.3" y="51.3">PL5*100</text>
<text x="388.1" y="55.1">(kg)</text>
</g>
</svg>
